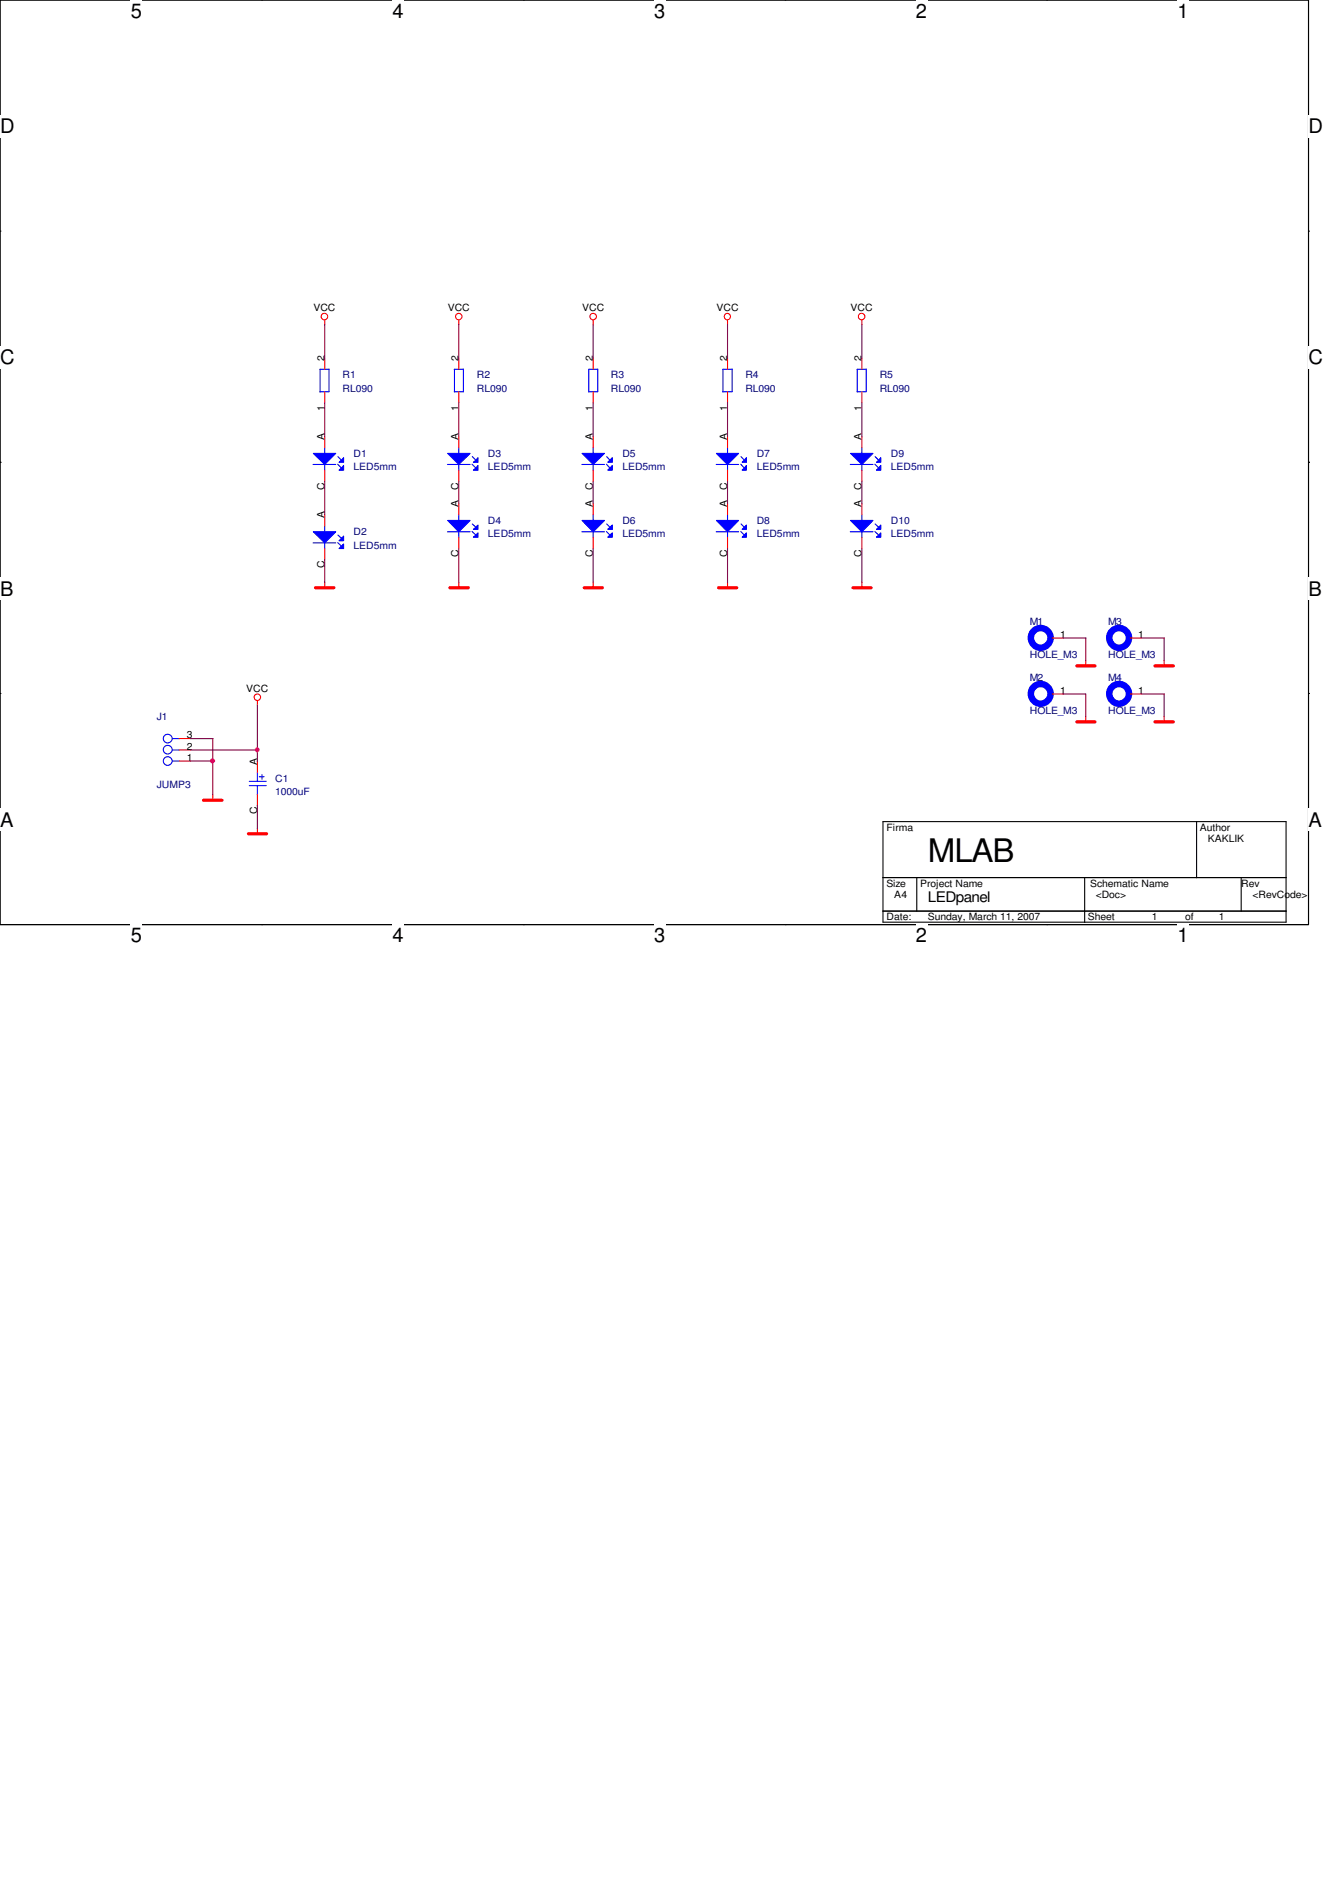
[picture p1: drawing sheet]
<svg xmlns="http://www.w3.org/2000/svg" width="210mm" height="297mm" viewBox="0 0 210 297" stroke-linecap="round" stroke-linejoin="round" font-family="sans-serif">
<path d="M0 0h204.9v144.8h-204.9z" fill="none" stroke="#000" stroke-width=".17"/>
<g fill="#fff">
<path d="M20.5 0h1.7v3.5h-1.7z"/>
<path d="M20.5 144.8h1.7v3.5h-1.7z"/>
</g>
<path d="M41 0h.1M41 144.8h.1" fill="none" stroke="#000" stroke-width=".17"/>
<g fill="#fff">
<path d="M61.5 0h1.7v3.5h-1.7z"/>
<path d="M61.5 144.8h1.7v3.5h-1.7z"/>
</g>
<path d="M82 0h.1M82 144.8h.1" fill="none" stroke="#000" stroke-width=".17"/>
<g fill="#fff">
<path d="M102.4 0h1.8v3.5h-1.8z"/>
<path d="M102.4 144.8h1.8v3.5h-1.8z"/>
</g>
<path d="M122.9 0h.1M122.9 144.8h.1" fill="none" stroke="#000" stroke-width=".17"/>
<g fill="#fff">
<path d="M143.4 0h1.8v3.5h-1.8z"/>
<path d="M143.4 144.8h1.8v3.5h-1.8z"/>
</g>
<path d="M163.9 0h.1M163.9 144.8h.1" fill="none" stroke="#000" stroke-width=".17"/>
<g fill="#fff">
<path d="M184.4 0h1.7v3.5h-1.7z"/>
<path d="M184.4 144.8h1.7v3.5h-1.7z"/>
<path d="M0 18.1h2.2v3.4h-2.2z"/>
<path d="M204.9 18.1h2.2v3.4h-2.2z"/>
<path d="M0 54.3h2.2v3.4h-2.2z"/>
<path d="M204.9 54.3h2.2v3.4h-2.2z"/>
</g>
<path d="M0 36.2h.1M204.9 36.2h.1" fill="none" stroke="#000" stroke-width=".17"/>
<g fill="#fff">
<path d="M0 90.5h2.1v3.4h-2.1z"/>
<path d="M204.9 90.5h2.1v3.4h-2.1z"/>
</g>
<path d="M0 72.4h.1M204.9 72.4h.1" fill="none" stroke="#000" stroke-width=".17"/>
<path d="M0 72.4h.1M204.9 72.4h.1" fill="none" stroke="#000" stroke-width=".16"/>
<g fill="#fff">
<path d="M0 126.7h2.1v3.4h-2.1z"/>
<path d="M204.9 126.7h2.1v3.4h-2.1z"/>
</g>
<path d="M0 108.6h.1M204.9 108.6h.1M138.3 128.7h63.1v15.7h-63.1zM138.3 137.4h63.1M143.6 137.4v5.3M169.8 137.4v7M187.4 128.7v8.8M194.4 137.4v5.3M138.3 142.7h63.1" fill="none" stroke="#000" stroke-width=".17"/>
<g fill="none" stroke="#f00" stroke-width=".17">
<path d="M50.8 50.1v.7M71.8 50.1v.7M92.9 50.1v.7M113.9 50.1v.7M135 50.1v.7M50.8 91.1v1M71.8 91.1v1M92.9 91.1v1M113.9 91.1v1M135 91.1v1M40.3 109.7v.7M170 103.4v.9"/>
<path d="M170 112.2v.9M182.3 103.4v.9M182.3 112.2v.9M33.3 124.4v.9M40.3 129.7v.9"/>
<circle cx="50.8" cy="49.6" r=".51"/>
<circle cx="71.8" cy="49.6" r=".51"/>
<circle cx="92.9" cy="49.6" r=".51"/>
<circle cx="113.9" cy="49.6" r=".5"/>
<circle cx="134.9" cy="49.6" r=".51"/>
<circle cx="40.3" cy="109.2" r=".51"/>
</g>
<path d="M49.4 92h2.9M70.4 92h2.9M91.5 92h2.8M112.5 92h2.9M133.6 92h2.8M168.6 104.3h2.8M168.6 113h2.8M180.8 104.3h2.9M180.8 113h2.9M31.9 125.3h2.9M38.9 130.6h2.8" fill="none" stroke="#f00" stroke-width=".51"/>
<path d="M91.1 72.7h3.6M92.9 72.7v1" fill="none" stroke="#00f" stroke-width=".17"/>
<path d="M91.1 71h3.6l-1.8 1.7z" fill="#00f"/>
<path d="M91.1 71h3.6l-1.8 1.7zM92.9 70.1v.9M95 72.7l.5 .6M95 71.5l.5 .6" fill="none" stroke="#00f" stroke-width=".17"/>
<path d="M95.9 71.7v.7h-.7z" fill="#00f"/>
<path d="M95.9 71.7v.7h-.7z" fill="none" stroke="#00f" stroke-width=".17"/>
<path d="M95.2 73.6l.7-.7v.7z" fill="#00f"/>
<path d="M50.1 57.8h1.4M50.1 57.8v3.6M51.5 57.8v3.5h-1.4M95.2 73.6l.7-.7v.7zM91.1 83.3h3.6M92.9 83.3v.9" fill="none" stroke="#00f" stroke-width=".17"/>
<path d="M50.8 56.1v1.7M50.8 61.3v1.8M92.9 68.4v1.7M92.9 73.6v1.8" fill="none" stroke="#f00" stroke-width=".17"/>
<path d="M91.1 81.5h3.6l-1.8 1.8z" fill="#00f"/>
<path d="M91.1 81.5h3.6l-1.8 1.8zM92.9 80.6v.9M95 83.2l.5 .6M95 82l.5 .6" fill="none" stroke="#00f" stroke-width=".17"/>
<path d="M95.2 82.9l.7-.7v.7z" fill="#00f"/>
<path d="M95.2 82.9l.7-.7v.7z" fill="none" stroke="#00f" stroke-width=".17"/>
<path d="M95.5 83.8l.4-.4v.7h-.7z" fill="#00f"/>
<g fill="none" stroke="#00f" stroke-width=".17">
<path d="M71.1 57.8h1.5M71.2 57.8v3.6M72.6 57.8v3.5h-1.5M112.1 72.7h3.6M113.9 72.7v1M95.5 83.8l.4-.4v.7h-.7zM176.8 99.9h.2M39 122.3h2.7M39 123h2.7M40.3 120.9v1.5M40.3 123v1.5M40.6 121.6h.8"/>
<path d="M41 121.3v.7"/>
</g>
<path d="M71.8 56.1v1.7M71.8 61.3v1.8M92.9 78.9v1.7M92.9 84.1v1.8M177 99.9h1.8M40.3 119.2v1.7M40.3 124.4v1.8" fill="none" stroke="#f00" stroke-width=".17"/>
<circle cx="175.2" cy="99.9" r="1.55" fill="none" stroke="#00f" stroke-width="1"/>
<path d="M112.2 71h3.5l-1.8 1.7z" fill="#00f"/>
<path d="M112.2 71h3.5l-1.8 1.7zM113.9 70.1v.9M116 72.7l.5 .6M116 71.5l.6 .6" fill="none" stroke="#00f" stroke-width=".17"/>
<path d="M116.9 71.7v.7h-.7z" fill="#00f"/>
<path d="M116.9 71.7v.7h-.7z" fill="none" stroke="#00f" stroke-width=".17"/>
<path d="M116.9 72.9v.7h-.7z" fill="#00f"/>
<path d="M92.2 57.8h1.4M92.2 57.8v3.6M93.6 57.8v3.5h-1.4M49 72.7h3.6M50.8 72.7v1M116.9 72.9v.7h-.7z" fill="none" stroke="#00f" stroke-width=".17"/>
<path d="M92.9 56.1v1.7M92.9 61.3v1.8M113.9 68.4v1.7M113.9 73.6v1.8" fill="none" stroke="#f00" stroke-width=".17"/>
<path d="M49.1 71h3.5l-1.8 1.7z" fill="#00f"/>
<path d="M49.1 71h3.5l-1.8 1.7zM50.8 70.1v.9M52.9 72.7l.6 .6M52.9 71.5l.6 .6" fill="none" stroke="#00f" stroke-width=".17"/>
<path d="M53.8 71.7v.7h-.7z" fill="#00f"/>
<path d="M53.8 71.7v.7h-.7z" fill="none" stroke="#00f" stroke-width=".17"/>
<path d="M53.1 73.6l.7-.7v.7z" fill="#00f"/>
<path d="M53.1 73.6l.7-.7v.7zM112.1 83.3h3.6M113.9 83.3v.9M164.5 99.9h.3" fill="none" stroke="#00f" stroke-width=".17"/>
<path d="M50.8 68.4v1.7M50.8 73.6v1.8M164.8 99.9h1.7" fill="none" stroke="#f00" stroke-width=".17"/>
<circle cx="163" cy="99.9" r="1.55" fill="none" stroke="#00f" stroke-width="1"/>
<path d="M112.2 81.5h3.5l-1.8 1.8z" fill="#00f"/>
<path d="M112.2 81.5h3.5l-1.8 1.8zM113.9 80.6v.9M116 83.2l.5 .6M116 82l.6 .6" fill="none" stroke="#00f" stroke-width=".17"/>
<path d="M116.9 82.2v.7h-.7z" fill="#00f"/>
<path d="M116.9 82.2v.7h-.7z" fill="none" stroke="#00f" stroke-width=".17"/>
<path d="M116.9 83.4v.7h-.7z" fill="#00f"/>
<path d="M113.2 57.8h1.4M113.2 57.8v3.6M114.6 57.8v3.5h-1.4M49 85h3.6M50.8 85v.9M116.9 83.4v.7h-.7z" fill="none" stroke="#00f" stroke-width=".17"/>
<path d="M113.9 56.1v1.7M113.9 61.3v1.8M113.9 78.9v1.7M113.9 84.1v1.8" fill="none" stroke="#f00" stroke-width=".17"/>
<path d="M49.1 83.3h3.5l-1.8 1.7z" fill="#00f"/>
<path d="M49.1 83.3h3.5l-1.8 1.7zM50.8 82.4v.9M52.9 85l.6 .5M52.9 83.8l.6 .5" fill="none" stroke="#00f" stroke-width=".17"/>
<path d="M53.8 83.9v.8h-.7z" fill="#00f"/>
<path d="M53.8 83.9v.8h-.7z" fill="none" stroke="#00f" stroke-width=".17"/>
<path d="M53.8 85.2v.7h-.7z" fill="#00f"/>
<path d="M133.1 72.7h3.6M135 72.7v1M53.8 85.2v.7h-.7z" fill="none" stroke="#00f" stroke-width=".17"/>
<path d="M50.8 80.6v1.8M50.8 85.9v1.7" fill="none" stroke="#f00" stroke-width=".17"/>
<path d="M133.2 71h3.5l-1.7 1.7z" fill="#00f"/>
<path d="M133.2 71h3.5l-1.7 1.7zM135 70.1v.9M137 72.7l.6 .6M137 71.5l.6 .6" fill="none" stroke="#00f" stroke-width=".17"/>
<path d="M137.9 71.7v.7h-.7z" fill="#00f"/>
<path d="M137.9 71.7v.7h-.7z" fill="none" stroke="#00f" stroke-width=".17"/>
<path d="M137.9 72.9v.7h-.7z" fill="#00f"/>
<path d="M134.2 57.8h1.4M134.2 57.8v3.6M135.6 57.8v3.5h-1.4M70.1 72.7h3.5M71.8 72.7v1M137.9 72.9v.7h-.7z" fill="none" stroke="#00f" stroke-width=".17"/>
<path d="M135 56.1v1.7M135 61.3v1.8M135 68.4v1.7M135 73.6v1.8" fill="none" stroke="#f00" stroke-width=".17"/>
<path d="M70.1 71h3.5l-1.8 1.7z" fill="#00f"/>
<path d="M70.1 71h3.5l-1.8 1.7zM71.8 70.1v.9M73.9 72.7l.6 .6M74 71.5l.5 .6" fill="none" stroke="#00f" stroke-width=".17"/>
<path d="M74.8 71.7v.7h-.7z" fill="#00f"/>
<path d="M74.8 71.7v.7h-.7z" fill="none" stroke="#00f" stroke-width=".17"/>
<path d="M74.8 72.9v.7h-.7z" fill="#00f"/>
<g fill="none" stroke="#00f" stroke-width=".17">
<path d="M74.8 72.9v.7h-.7zM133.1 83.3h3.6M135 83.3v.9M27 119.2h1.1M27 117.4h1.1M27 115.7h1.1M176.8 108.7h.2"/>
<circle cx="26.3" cy="119.2" r=".69"/>
<circle cx="26.3" cy="115.7" r=".69"/>
<circle cx="26.3" cy="117.4" r=".69"/>
</g>
<path d="M71.8 68.4v1.7M71.8 73.6v1.8M28 119.2h1.8M28 117.4h1.8M28 115.7h1.8M177 108.7h1.8" fill="none" stroke="#f00" stroke-width=".17"/>
<circle cx="175.2" cy="108.6" r="1.55" fill="none" stroke="#00f" stroke-width="1"/>
<path d="M133.2 81.5h3.5l-1.7 1.8z" fill="#00f"/>
<path d="M133.2 81.5h3.5l-1.7 1.8zM135 80.6v.9M137 83.2l.6 .6M137 82l.6 .6" fill="none" stroke="#00f" stroke-width=".17"/>
<path d="M137.2 82.9l.7-.7v.7z" fill="#00f"/>
<path d="M137.2 82.9l.7-.7v.7z" fill="none" stroke="#00f" stroke-width=".17"/>
<path d="M137.6 83.8l.3-.4v.7h-.7z" fill="#00f"/>
<path d="M70.1 83.3h3.5M71.8 83.3v.9M137.6 83.8l.3-.4v.7h-.7z" fill="none" stroke="#00f" stroke-width=".17"/>
<path d="M135 78.9v1.7M135 84.1v1.8" fill="none" stroke="#f00" stroke-width=".17"/>
<path d="M70.1 81.5h3.5l-1.8 1.8z" fill="#00f"/>
<path d="M70.1 81.5h3.5l-1.8 1.8zM71.8 80.6v.9M73.9 83.2l.6 .6M74 82l.5 .6" fill="none" stroke="#00f" stroke-width=".17"/>
<path d="M74.1 82.9l.7-.7v.7z" fill="#00f"/>
<path d="M74.1 82.9l.7-.7v.7z" fill="none" stroke="#00f" stroke-width=".17"/>
<path d="M74.1 84.1l.7-.7v.7z" fill="#00f"/>
<path d="M74.1 84.1l.7-.7v.7zM164.5 108.7h.3" fill="none" stroke="#00f" stroke-width=".17"/>
<path d="M71.8 78.9v1.7M71.8 84.1v1.8M164.8 108.7h1.7" fill="none" stroke="#f00" stroke-width=".17"/>
<circle cx="163" cy="108.6" r="1.55" fill="none" stroke="#00f" stroke-width="1"/>
<g fill="none" stroke="#800040" stroke-width=".17">
<path d="M50.8 50.8v5.3M71.8 50.8v5.3M92.9 50.8v5.3M113.9 50.8v5.3M135 50.8v5.3M50.8 63.1v5.3M50.8 75.4v5.2M71.8 63v5.4M71.8 75.3v3.6M92.9 63.1v5.3M92.9 75.4v3.5M113.9 63v5.4"/>
<path d="M113.9 75.4v3.5M135 63.1v5.3M135 75.4v3.5M50.8 87.6v3.6M71.8 85.9v5.3M92.9 85.9v5.3M113.9 85.9v5.3M135 85.9v5.3M166.5 99.9h3.6M170 99.9v3.6M178.8 99.9h3.5M182.3 99.9v3.6"/>
<path d="M29.8 117.4h10.5M29.8 115.7h3.6M29.8 119.2h3.6M33.3 115.7v8.8M40.3 110.4v8.8M166.5 108.7h3.5v3.5M178.8 108.7h3.5M182.3 108.7v3.5M40.3 126.2v3.5"/>
</g>
<circle cx="40.3" cy="117.4" r=".32" fill="#f0f"/>
<circle cx="40.3" cy="117.4" r=".32" fill="none" stroke="#f0f" stroke-width=".17"/>
<circle cx="33.3" cy="119.1" r=".33" fill="#f0f"/>
<circle cx="33.3" cy="119.1" r=".33" fill="none" stroke="#f0f" stroke-width=".17"/>
<text font-size="5.1" x="145.3" y="134.9">MLAB</text>
<g font-size="3.1">
<text x="20.5" y="2.8">5</text>
<text x="61.5" y="2.8">4</text>
<text x="102.4" y="2.8">3</text>
<text x="143.4" y="2.8">2</text>
<text x="184.4" y="2.8">1</text>
<text x="0" y="20.9">D</text>
<text x="204.9" y="20.9">D</text>
<text x="0" y="57.1">C</text>
<text x="204.9" y="57.1">C</text>
<text x="0" y="93.3">B</text>
<text x="204.9" y="93.3">B</text>
<text x="0" y="129.5">A</text>
<text x="204.9" y="129.5">A</text>
<text x="20.5" y="147.6">5</text>
<text x="61.5" y="147.6">4</text>
<text x="102.4" y="147.6">3</text>
<text x="143.4" y="147.6">2</text>
<text x="184.4" y="147.6">1</text>
</g>
<text font-size="2.3" x="145.3" y="141.2">LEDpanel</text>
<g font-size="1.6">
<text x="49.1" y="48.8">VCC</text>
<text x="70.1" y="48.8">VCC</text>
<text x="91.1" y="48.8">VCC</text>
<text x="112.2" y="48.8">VCC</text>
<text x="133.2" y="48.8">VCC</text>
<text x="50.8" y="56.6" transform="rotate(-90 50.8 56.6)">2</text>
<text x="71.8" y="56.6" transform="rotate(-90 71.8 56.6)">2</text>
<text x="92.8" y="56.6" transform="rotate(-90 92.8 56.6)">2</text>
<text x="113.9" y="56.6" transform="rotate(-90 113.9 56.6)">2</text>
<text x="134.9" y="56.6" transform="rotate(-90 134.9 56.6)">2</text>
<text x="50.8" y="64.4" transform="rotate(-90 50.8 64.4)">1</text>
<text x="71.8" y="64.4" transform="rotate(-90 71.8 64.4)">1</text>
<text x="92.8" y="64.4" transform="rotate(-90 92.8 64.4)">1</text>
<text x="113.9" y="64.4" transform="rotate(-90 113.9 64.4)">1</text>
<text x="134.9" y="64.4" transform="rotate(-90 134.9 64.4)">1</text>
<text x="50.8" y="68.9" transform="rotate(-90 50.8 68.9)">A</text>
<text x="71.8" y="68.9" transform="rotate(-90 71.8 68.9)">A</text>
<text x="92.8" y="68.9" transform="rotate(-90 92.8 68.9)">A</text>
<text x="113.9" y="68.9" transform="rotate(-90 113.9 68.9)">A</text>
<text x="134.9" y="68.9" transform="rotate(-90 134.9 68.9)">A</text>
<text x="50.8" y="76.7" transform="rotate(-90 50.8 76.7)">C</text>
<text x="71.8" y="76.7" transform="rotate(-90 71.8 76.7)">C</text>
<text x="92.8" y="76.7" transform="rotate(-90 92.8 76.7)">C</text>
<text x="113.9" y="76.7" transform="rotate(-90 113.9 76.7)">C</text>
<text x="134.9" y="76.7" transform="rotate(-90 134.9 76.7)">C</text>
<text x="50.8" y="81.2" transform="rotate(-90 50.8 81.2)">A</text>
<text x="71.8" y="79.4" transform="rotate(-90 71.8 79.4)">A</text>
<text x="92.8" y="79.4" transform="rotate(-90 92.8 79.4)">A</text>
<text x="113.9" y="79.4" transform="rotate(-90 113.9 79.4)">A</text>
<text x="134.9" y="79.4" transform="rotate(-90 134.9 79.4)">A</text>
<text x="50.8" y="89" transform="rotate(-90 50.8 89)">C</text>
<text x="71.8" y="87.2" transform="rotate(-90 71.8 87.2)">C</text>
<text x="92.8" y="87.2" transform="rotate(-90 92.8 87.2)">C</text>
<text x="113.9" y="87.2" transform="rotate(-90 113.9 87.2)">C</text>
<text x="134.9" y="87.2" transform="rotate(-90 134.9 87.2)">C</text>
<text x="166" y="99.9">1</text>
<text x="178.2" y="99.9">1</text>
<text x="38.6" y="108.3">VCC</text>
<text x="166" y="108.6">1</text>
<text x="178.2" y="108.6">1</text>
<text x="29.3" y="119.1">1</text>
<text x="29.3" y="117.4">2</text>
<text x="29.3" y="115.6">3</text>
<text x="40.3" y="119.7" transform="rotate(-90 40.3 119.7)">A</text>
<text x="40.3" y="127.5" transform="rotate(-90 40.3 127.5)">C</text>
<text x="138.8" y="130.1">Firma</text>
<text x="187.9" y="130.1">Author</text>
<text x="189.1" y="131.8">KAKLIK</text>
<text x="138.8" y="138.9">Size</text>
<text x="140" y="140.6">A4</text>
<text x="144.1" y="138.9">Project Name</text>
<text x="170.7" y="138.9">Schematic Name</text>
<text x="171.6" y="140.6">&lt;Doc&gt;</text>
<text x="194.4" y="138.9">Rev</text>
<text x="196.1" y="140.6">&lt;RevCode&gt;</text>
<text x="138.8" y="144.1">Date:</text>
<text x="145.3" y="144.1">Sunday, March 11, 2007</text>
<text x="170.3" y="144.1">Sheet</text>
<text x="180.3" y="144.1">1</text>
<text x="185.6" y="144.1">of</text>
<text x="190.8" y="144.1">1</text>
</g>
<g font-size="1.6" fill="#000080">
<text x="53.6" y="59.3">R1</text>
<text x="74.7" y="59.3">R2</text>
<text x="95.7" y="59.3">R3</text>
<text x="116.7" y="59.3">R4</text>
<text x="137.8" y="59.3">R5</text>
<text x="53.6" y="61.4">RL090</text>
<text x="74.7" y="61.4">RL090</text>
<text x="95.7" y="61.4">RL090</text>
<text x="116.7" y="61.4">RL090</text>
<text x="137.8" y="61.4">RL090</text>
<text x="55.4" y="71.5">D1</text>
<text x="76.4" y="71.5">D3</text>
<text x="97.5" y="71.5">D5</text>
<text x="118.5" y="71.5">D7</text>
<text x="139.5" y="71.5">D9</text>
<text x="55.4" y="73.7">LED5mm</text>
<text x="76.4" y="73.7">LED5mm</text>
<text x="97.5" y="73.7">LED5mm</text>
<text x="118.5" y="73.7">LED5mm</text>
<text x="139.5" y="73.7">LED5mm</text>
<text x="55.4" y="83.8">D2</text>
<text x="76.4" y="82">D4</text>
<text x="97.5" y="82">D6</text>
<text x="118.5" y="82">D8</text>
<text x="139.5" y="82">D10</text>
<text x="55.4" y="85.9">LED5mm</text>
<text x="76.4" y="84.2">LED5mm</text>
<text x="97.5" y="84.2">LED5mm</text>
<text x="118.5" y="84.2">LED5mm</text>
<text x="139.5" y="84.2">LED5mm</text>
<text x="161.2" y="97.8">M1</text>
<text x="173.5" y="97.8">M3</text>
<text x="161.2" y="103.1">HOLE_M3</text>
<text x="161.2" y="106.6">M2</text>
<text x="173.5" y="103.1">HOLE_M3</text>
<text x="173.5" y="106.6">M4</text>
<text x="24.6" y="112.7">J1</text>
<text x="161.2" y="111.8">HOLE_M3</text>
<text x="173.5" y="111.8">HOLE_M3</text>
<text x="24.6" y="123.4">JUMP3</text>
<text x="43.1" y="122.4">C1</text>
<text x="43.1" y="124.5">1000uF</text>
</g>
</svg>
